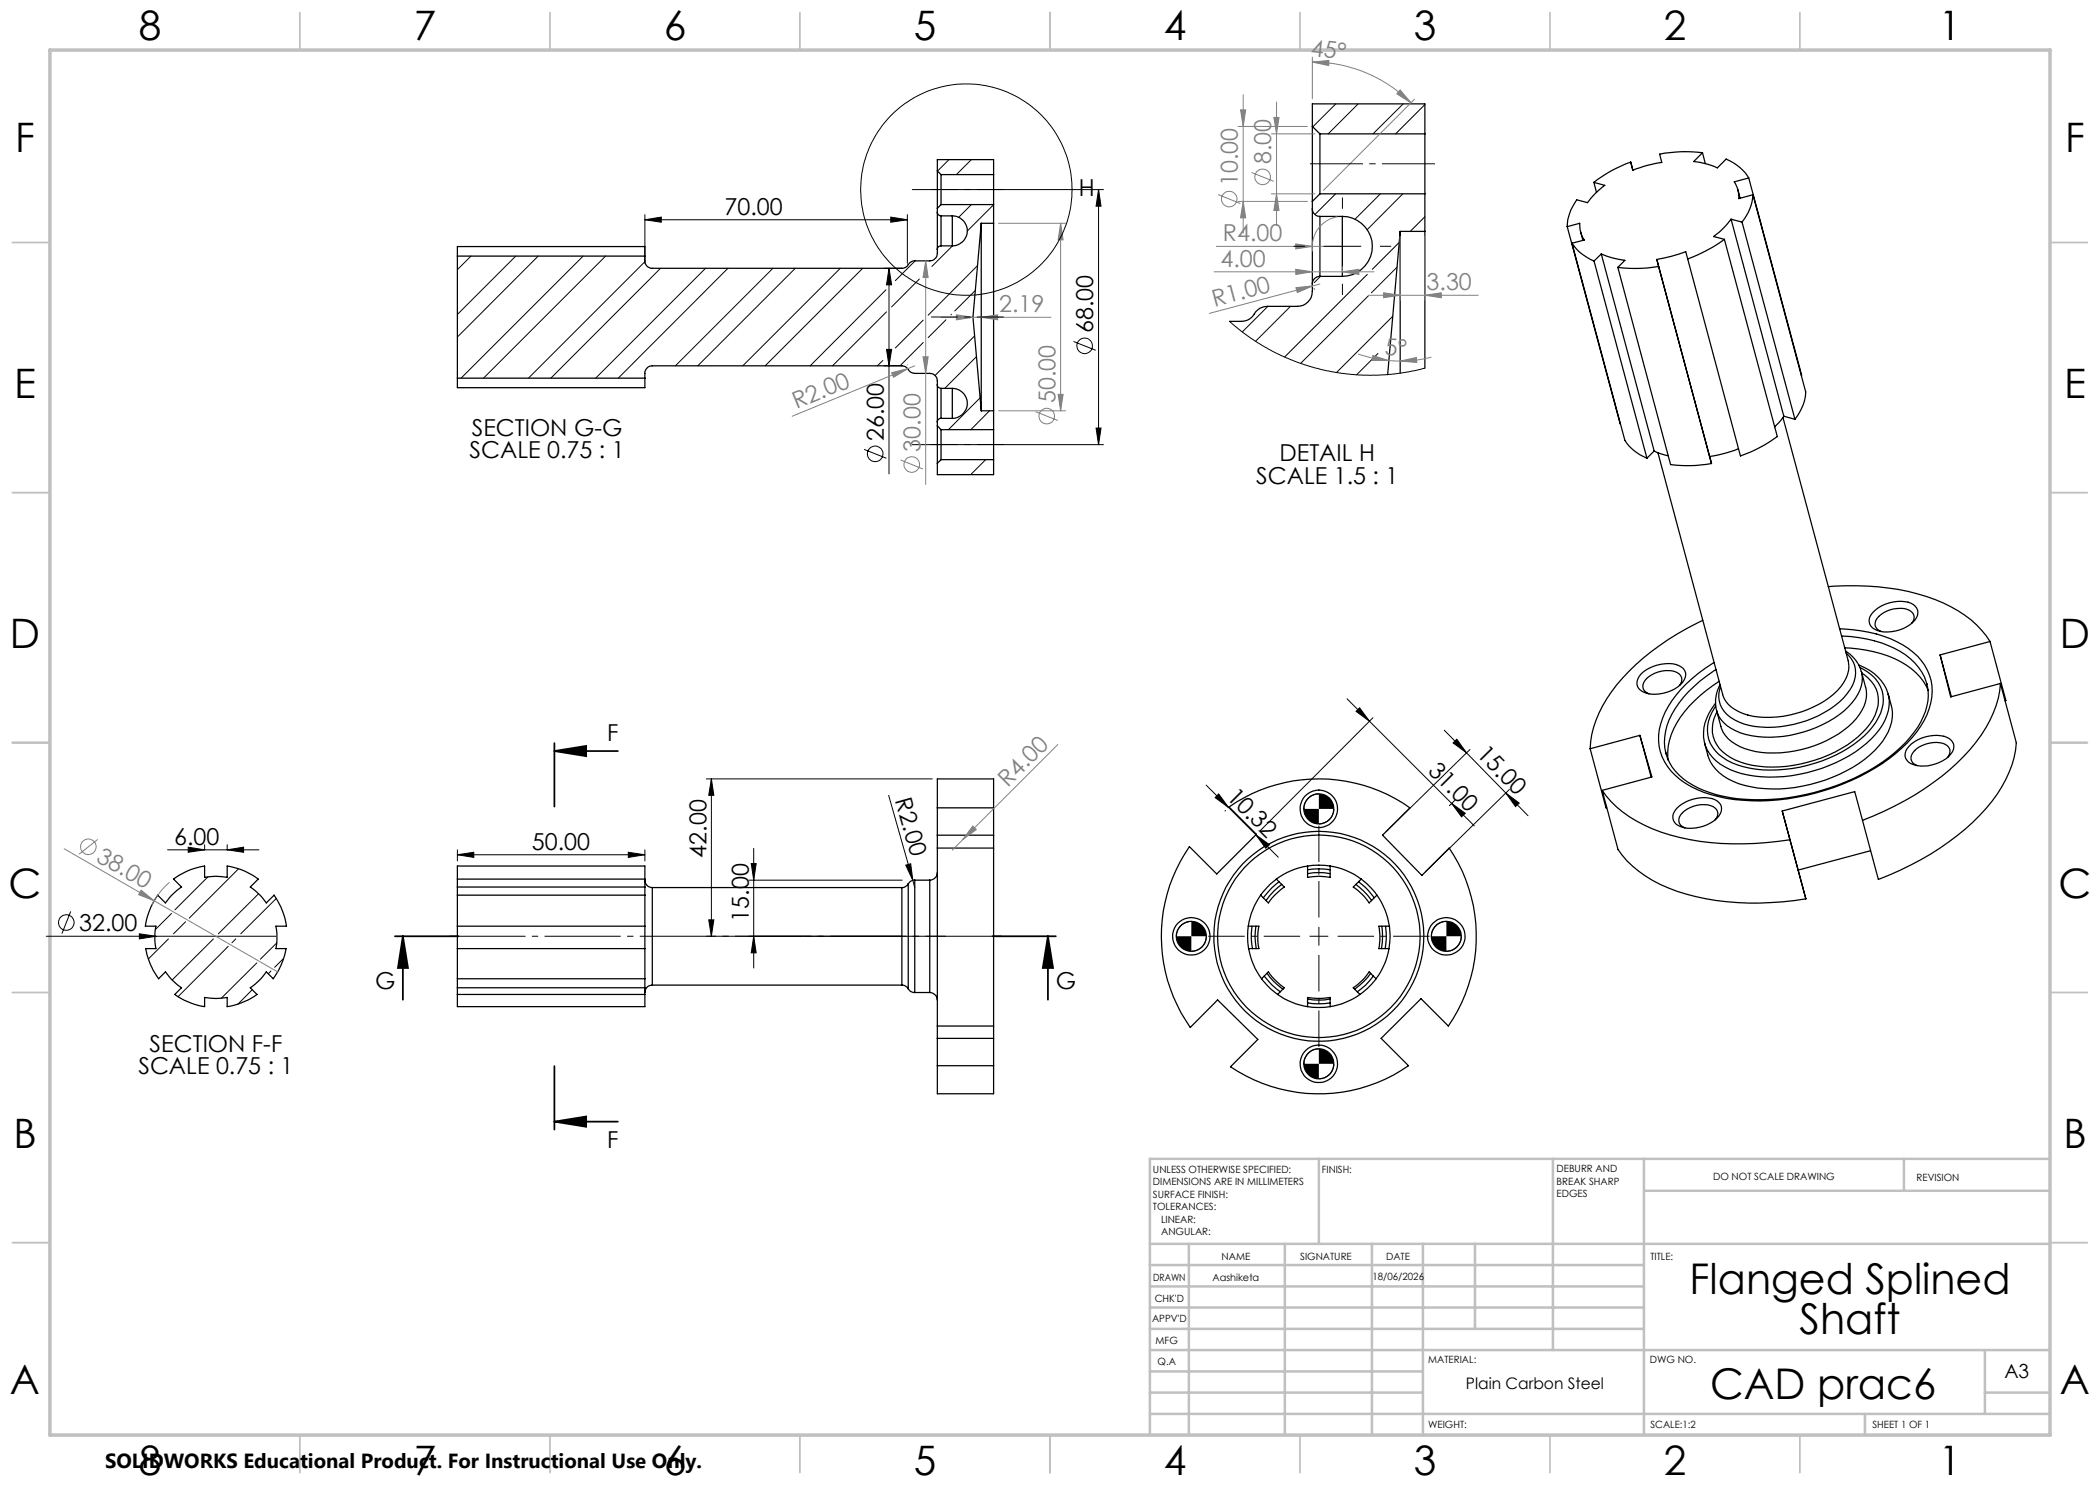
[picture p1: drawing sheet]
<svg xmlns="http://www.w3.org/2000/svg" width="420mm" height="297mm" viewBox="0 0 420 297" stroke-linecap="round" stroke-linejoin="round" font-family="sans-serif">
<g fill="none" stroke="#000" stroke-width=".25">
<path d="M187.5 34.2v7.5M187.5 34.2v-2.3h11.2v3M187.5 34.2l.7 .7M188.2 34.9v6M188.2 34.9h10.5M198.7 34.9v6M262.5 25.3v15M262.5 25.3v-4.5h22.5v6M262.5 25.3l1.5 1.5M264 26.8v12M264 38.8l-1.5 1.5M264 38.8h21"/>
<path d="M264 26.8h21M285 26.8v12M285 38.8v7.5M318.8 36.5l2.2 .6a15 15 0 0 0-3.5 3.4l-2.2-.5a9.6 9.6 0 0 0-1.9 5.3M318.8 36.5l.5 2M340.5 30.5a26.5 26.5 0 0 0-8.6 .3l.5 1.7a25.1 25.1 0 0 0-5.8 1.5l-.5-1.6a25.8 25.8 0 0 0-7.3 4.1M340.5 30.5l-1.8 1.8a14.6 14.6 0 0 1 4.8 1.3l1.7-1.8a9.4 9.4 0 0 1 4.5 3.8M340.5 30.5l.6 2.2M347.6 38l.4 1.6M349.7 35.6l-2.8 .8a5.3 5.3 0 0 1 .9 3.3l2.8-.8M349.7 35.6l10.6 39.4M350.6 38.9a9.5 9.5 0 0 1-2.2 5.5"/>
<path d="M350.6 38.9l10.5 39.5a9.4 9.4 0 0 1-2.1 5.5M91.5 51.2h37.5M187.5 49.9a1.7 1.7 0 0 1-1.6 2.3h-2.9a1.75 1.75 0 0 0-1.6 1l-.8 .5h-50.1a1.45 1.45 0 0 1-1.5-1.5v-2.9h-37.5v28.2h37.5v-2.8a1.51 1.51 0 0 1 1.5-1.5h49.9a2.12 2.12 0 0 1 1.6 1.2l1 .3h2.9a1.68 1.68 0 0 1 1.6 2.2M187.5 42.4a.72 .72 0 0 0 .7 .8M187.5 42.4v7.5M187.5 41.7v.7M188.2 49.2a.72 .72 0 0 0-.7 .7M188.2 43.2v6M188.2 49.2h2.3M188.2 43.2h2.3M188.2 40.9l-.7 .8M188.2 40.9h10.5"/>
<path d="M190.5 43.2a3 3 0 0 1 3 3 3 3 0 0 1-3 3M190.5 43.2v6M196.3 44.7v37.5M196.3 44.7h2.4M196.3 44.7l-1.7 18.7 1.7 18.8M198.7 44.7v37.5M198.7 40.9v3.8M262.5 56.8a4.2 4.2 0 0 1-.9 3.6 2.73 2.73 0 0 1-2.1 .9h-6a3.6 3.6 0 0 0-3.1 2.1l-.6 .5-.7 .3-3.2 .1M262.5 41.8a1.57 1.57 0 0 0 1.5 1.5M262.5 41.8v15M262.5 40.3v1.5M264 55.3a1.51 1.51 0 0 0-1.5 1.5"/>
<path d="M264 43.3v12M264 55.3h4.5M264 43.3h4.5M268.5 43.3a6 6 0 0 1 6 6 6 6 0 0 1-6 6M268.5 43.3v12M280 46.3v28.3M280 46.3h5M280 46.3l-2.5 28.6M285 46.3v27.3M313.4 45.3l2.5-.6a5.4 5.4 0 0 0 1 3.3l-2.5 .6M313.4 45.3l10.6 39.5M314.4 48.6a9.5 9.5 0 0 0 4.4 3.6"/>
<path d="M314.4 48.6l10.6 39.5a9.5 9.5 0 0 0 4.4 3.5M316.1 46.4l.5 1.7M318.8 52.2l10.6 39.4M320.3 50.8a16.5 16.5 0 0 0 4.7 1.3l-1.4 1.4M320.3 50.8l-1.5 1.4M320.3 50.8l10.5 39.4M323.6 53.5l10.5 39.4a26.8 26.8 0 0 0 8.2-.2M331.4 51.9l.3 1.4M331.4 51.9l10.5 39.4M331.7 53.3a28.1 28.1 0 0 1-8.1 .2M331.7 53.3l10.6 39.4M337.5 51.8l-.4-1.5-2.8 1-2.9 .6"/>
<path d="M344.9 47.9a30.2 30.2 0 0 1-7.4 3.9M344.9 47.9l10.6 39.4a28.1 28.1 0 0 1-7.4 3.9l-10.6-39.4M346.2 43.8a16.2 16.2 0 0 1-3.5 3.5l2.2 .6M346.2 43.8l2.2 .6M346.2 43.8l10.6 39.5M348.4 44.4l10.6 39.5M91.5 75.6h37.5M187.5 76.9a.72 .72 0 0 0 .7 .8M187.5 76.9v7.5M188.2 77.7v6M188.2 77.7h2.3M190.5 77.7a3 3 0 0 1 3 3 3 3 0 0 1-3 3"/>
<path d="M190.5 77.7v6M187.5 85.2v7.5M187.5 84.4v.8M187.5 85.2l.7 .7M188.2 85.9v6M188.2 83.7a.72 .72 0 0 0-.7 .7M188.2 91.9l-.7 .8M188.2 91.9h10.5M188.2 85.9h10.5M188.2 83.7h2.3M196.3 82.2h2.4M198.7 85.9v6"/>
<path d="M198.7 82.2v3.7M198.7 91.9v3h-11.2v-2.2M324.1 84.7l-.1 .1M330.8 90.2l1.1 .5 1.8 .5M330.8 90.2l-1.4 1.4M341.9 91.3l.4 1.4M347.7 89.7a25.1 25.1 0 0 1-5.8 1.6M356.6 83.5l13 48.6a6.4 6.4 0 0 1-2.1 6 20.5 20.5 0 0 1-17.9 4.9 6.5 6.5 0 0 1-5.1-4.2l-12.9-48.3M356.8 83.3l-1.9 2.1M356.8 83.3l2.2 .6M365.7 117.3a48.6 48.6 0 0 1 22.9 3.3 20.3 20.3 0 0 1 9.4 7.7M328.2 134.8a7.7 7.7 0 0 1 7.5-1.7 1.99 1.99 0 0 1 .8 3.4 7.4 7.4 0 0 1-8 1.8 2.05 2.05 0 0 1-.3-3.5z"/>
<path d="M335.9 137.1a1.66 1.66 0 0 0 .4-1.7 1.66 1.66 0 0 0-1.4-1.1 6 6 0 0 0-5.9 1.8 1.56 1.56 0 0 0 .8 2.6M340.5 124.1a48.1 48.1 0 0 0-18.2 14.3 20.9 20.9 0 0 0-4.3 11.4M343.2 133.9a23.2 23.2 0 0 0-9.8 11.2 10.4 10.4 0 0 0-.2 5.5M343.8 136.3a23.1 23.1 0 0 0-9.5 10.6 10.6 10.6 0 0 0-.7 5.1M344 136.9a7.2 7.2 0 0 0-.7 5.2M367.9 125.8a25.2 25.2 0 0 1 13.7 3.9 10.3 10.3 0 0 1 3.8 13.2 25.3 25.3 0 0 1-10.5 10.8 45.3 45.3 0 0 1-29.7 6 19.4 19.4 0 0 1-11-5.5 10.1 10.1 0 0 1-1.2-11.8 25.8 25.8 0 0 1 9.8-9.9M368.3 127.2a24.7 24.7 0 0 1 12.9 3.8 9.7 9.7 0 0 1 3 13.4 29 29 0 0 1-13.3 11.2 43.3 43.3 0 0 1-26.2 3.7 16.4 16.4 0 0 1-10.3-5.9l-.9-1.7-.3-1.1M368.9 129.6a23.3 23.3 0 0 1 13.4 4.2 10.7 10.7 0 0 1 3.4 4.3M369.1 130.2h.1a7 7 0 0 1 3.1 4.1M369.2 130.6a5.3 5.3 0 0 1 .8 7.4 18.1 18.1 0 0 1-11.3 6.9 18.4 18.4 0 0 1-10.9-.5 5.7 5.7 0 0 1-4-5.8l.3-1.3M371.8 133a9.1 9.1 0 0 1 5.8 6M372 133.5a7 7 0 0 1 4.6 7.3 12 12 0 0 1-4.8 7.3 28.4 28.4 0 0 1-23.1 5.2 9.5 9.5 0 0 1-7-5.5 7.6 7.6 0 0 1 1.4-6.5"/>
<path d="M372.3 134.3a6.9 6.9 0 0 1-1.9 6.3 21.7 21.7 0 0 1-12.4 6.5 19.1 19.1 0 0 1-10.9-.9 6.5 6.5 0 0 1-3.8-4.1M372.3 134.3a11.1 11.1 0 0 1 1 5.2 10.5 10.5 0 0 1-4.6 6.6 23.6 23.6 0 0 1-18.7 3.9 7.5 7.5 0 0 1-5.8-4.7l-.9-3.2M372.3 134.3h.1M372.4 134.6a6.4 6.4 0 0 1 2.2 9.3 21.3 21.3 0 0 1-13 8.5 22.7 22.7 0 0 1-14.5-.4 6.8 6.8 0 0 1-4.6-6.3 6.9 6.9 0 0 1 .9-3.3M374.6 122.4a7.6 7.6 0 0 1 7.6-1.8 2.03 2.03 0 0 1 .8 3.4 7.4 7.4 0 0 1-8 1.9 2.02 2.02 0 0 1-.4-3.5zM382.3 124.7a1.66 1.66 0 0 0 .4-1.7 1.66 1.66 0 0 0-1.3-1.2 5.8 5.8 0 0 0-6.3 2.3 1.6 1.6 0 0 0 1.1 2.2M388 131l2.1 8.4 10-2.7M388 131l2.3 8.3M398 128.3l-10 2.7M398 128.3l3.2 11.8-.2 .1M400.1 136.7a23.7 23.7 0 0 1-7.4 14.6 55.4 55.4 0 0 1-20.2 12.8M400.1 136.7l3.2 11.9a23.7 23.7 0 0 1-7.4 14.5 55.4 55.4 0 0 1-20.2 12.8l-4.8-17.6-14.5 3.9 4.8 17.6a54.5 54.5 0 0 1-25.8-1.5 24 24 0 0 1-11-7.2l-.8-1.2-3.2-11.8"/>
<path d="M318 149.8l3.2 11.8 .1-.1M320.4 158.1a23.8 23.8 0 0 0 13.6 8.9 55.3 55.3 0 0 0 24 1M328 147.1l2.4 8.3-10 2.7M328 147.1l-10 2.7M328 147.1l2.2 8.3M333.2 150.6v.1M340.9 148.7l.7 2.3M343.1 140.7a8.4 8.4 0 0 0-1.7 9.2 10.4 10.4 0 0 0 6.9 4.8 29.7 29.7 0 0 0 26-6.9 10.1 10.1 0 0 0 3.5-8.5l-.2-.5a10 10 0 0 1 .7 5.6 13.6 13.6 0 0 1-5.4 7.5 30.5 30.5 0 0 1-22.7 5.5 11.3 11.3 0 0 1-8.1-5.1l-.5-1.2M382.3 148.8a7.7 7.7 0 0 1 7.1-1.3 1.99 1.99 0 0 1 .7 3.3 7.5 7.5 0 0 1-8 1.9 2.03 2.03 0 0 1-.3-3.5zM389.5 151.5a1.66 1.66 0 0 0 .4-1.7 1.66 1.66 0 0 0-1.4-1.1 6.1 6.1 0 0 0-5.9 1.8 1.61 1.61 0 0 0 .8 2.6M34.7 175.8a13.5 13.5 0 0 1 6.2-2.6v2.3a12.1 12.1 0 0 1 4.5 0v-2.3a13.5 13.5 0 0 1 6.2 2.6l-1.5 1.6a12.1 12.1 0 0 1 3.2 3.2l1.5-1.6a14.9 14.9 0 0 1 2.5 6.2h-2.1a12 12 0 0 1 0 4.5h2a14.7 14.7 0 0 1-2.6 6.1l-1.3-1.4a12.1 12.1 0 0 1-3.2 3.2l1.3 1.3a14.4 14.4 0 0 1-6 2.4v-1.8a12.1 12.1 0 0 1-4.5 0v1.8a14.1 14.1 0 0 1-5.9-2.4l1.3-1.3a12.1 12.1 0 0 1-3.2-3.2l-1.4 1.4a14.7 14.7 0 0 1-2.6-6.1h2.1a12 12 0 0 1 0-4.5h-2.1a14.9 14.9 0 0 1 2.4-6.2l1.6 1.6a12.1 12.1 0 0 1 3.2-3.2zM91.5 179v6.2"/>
<path d="M91.5 177.4v1.6M91.5 175.8v-2.6h37.5v2.6M91.5 179h37.5M91.5 177.4h37.5M91.5 175.8h37.5M91.5 175.8v1.6M129 176a1.45 1.45 0 0 0 1.5 1.5M129 179v6.2M129 177.4v1.6M129 175.8v1.6M130.5 177.5v19.5M130.5 177.5h49.9"/>
<path d="M180.4 177.5v19.5M181.6 176.8a1.51 1.51 0 0 1-1.2 .7M181.6 176.8v21M183 176a1.43 1.43 0 0 0-1.4 .8M183 176v22.5M183 176h2.9M185.9 176v22.5M187.5 174.5a1.57 1.57 0 0 1-1.6 1.5M187.5 169.6v35.6M187.5 161.6v-5.8h11.2v5.8M187.5 169.6h11.2M187.5 167h11.2"/>
<path d="M187.5 161.6v8M187.5 161.6h11.2M198.7 169.6v35.6M198.7 161.6v8M245.8 161.4a31.5 31.5 0 0 1 36.2 .2l-5.5 5.4 7.9 8.1 5.4-5.5a31.6 31.6 0 0 1-.1 35.6l-5.5-5.5-8 8 5.5 5.4a31.4 31.4 0 0 1-35.6 .3l5.5-5.5-8.1-7.9-5.4 5.5a31.5 31.5 0 0 1-.2-36.2l5.4 5.5 8-7.9zM252.1 179a14.9 14.9 0 0 0-2.4 6.2M255.3 175.8l1.6 1.6a12.7 12.7 0 0 0-3.2 3.2l-1.6-1.6M255.3 175.8l-1.2 1-2 2.2M255.8 176.4a13.4 13.4 0 0 0-3.1 3.2M256.4 176.9a12.2 12.2 0 0 0-3.2 3.2M261.5 173.2a13.9 13.9 0 0 0-6.2 2.6M261.5 173.2v2.3a12.1 12.1 0 0 1 4.5 0v-2.3"/>
<path d="M261.5 173.2a14.5 14.5 0 0 1 4.5 0M261.5 174.7a12 12 0 0 1 4.5 0M261.5 174a14.5 14.5 0 0 1 4.5 0M266 173.2a14 14 0 0 1 6.2 2.6M271.2 176.9a13.8 13.8 0 0 1 3.1 3.2M271.7 176.4a12.6 12.6 0 0 1 3.1 3.2M272.2 175.8l-1.5 1.6a11.3 11.3 0 0 1 3.1 3.2l1.6-1.6M272.2 175.8l.3 .2a13.6 13.6 0 0 1 2.9 3M275.4 179a14.3 14.3 0 0 1 2.5 6.2M335.4 161.6a7.7 7.7 0 0 1 7.5-1.7 2.03 2.03 0 0 1 .8 3.4 7.4 7.4 0 0 1-8 1.8 2.05 2.05 0 0 1-.3-3.5zM343 164a1.66 1.66 0 0 0 .5-1.8 1.66 1.66 0 0 0-1.4-1.1 5.8 5.8 0 0 0-6.2 2.3 1.6 1.6 0 0 0 1.1 2.2M374.1 170.1l-14.5 3.9"/>
<path d="M91.5 189.7v6.1M91.5 185.2v4.5M91.5 195.8v1.8M91.5 198.9v2.4h37.5v-2.4M91.5 185.2h37.5M91.5 195.8h37.5M91.5 189.7h37.5M91.5 197.6h37.5M91.5 197.6v1.3M91.5 198.9h37.5M129 189.7v6.1M129 185.2v4.5"/>
<path d="M129 195.8v1.8M129 197.6v1.3M130.5 197a1.45 1.45 0 0 0-1.5 1.5M130.5 197h49.9M180.4 197a1.51 1.51 0 0 1 1.2 .8M181.6 197.8a1.43 1.43 0 0 0 1.4 .7M183 198.5h2.9M185.9 198.5a1.57 1.57 0 0 1 1.6 1.5M249.7 185.2h2.1a12 12 0 0 0 0 4.5h-2.1M249.7 185.2a14.5 14.5 0 0 0 0 4.5M249.7 189.7a14.7 14.7 0 0 0 2.6 6.1M250.4 185.2v.4a11.8 11.8 0 0 0 .1 4.1"/>
<path d="M251.2 185.2a12 12 0 0 0 0 4.5M252.3 195.8l1.4-1.4a12.7 12.7 0 0 0 3.2 3.2l-1.4 1.3M252.3 195.8l.2 .2a13.6 13.6 0 0 0 3 2.9M252.8 195.2l.1 .1a13 13 0 0 0 3.2 3.1M253.4 194.7a12.1 12.1 0 0 0 3.2 3.1M255.5 198.9a14.6 14.6 0 0 0 6 2.4M261.5 199.8a12 12 0 0 0 4.5 0M272 198.9a14.7 14.7 0 0 1-6 2.4M274.1 194.7a13.7 13.7 0 0 1-3.2 3.1M274.7 195.2l-.1 .1a12.1 12.1 0 0 1-3.1 3.1M275.2 195.8l-1.4-1.4a11.3 11.3 0 0 1-3.1 3.2l1.3 1.3M275.2 195.8l-1.8 2-1.4 1.1"/>
<path d="M276.4 185.2a13.3 13.3 0 0 1-.1 4.5M277.1 185.2v.4a13.2 13.2 0 0 1-.1 4.1M277.8 189.7a14.2 14.2 0 0 1-2.6 6.1M277.9 185.2h-2.1a12 12 0 0 1 0 4.5h2M277.9 185.2a14.5 14.5 0 0 1-.1 4.5M187.5 213.1v5.7h11.2v-5.7M187.5 205.2h11.2M187.5 205.2v7.9M187.5 207.7h11.2M187.5 213.1h11.2M198.7 205.2v7.9M261.5 201.3v-1.8a12.1 12.1 0 0 0 4.5 0v1.8"/>
<path d="M261.5 201.3a14.5 14.5 0 0 0 4.5 0M261.5 200.6a14.5 14.5 0 0 0 4.5 0"/>
<circle cx="263.8" cy="161.8" r="3"/>
<circle cx="263.8" cy="161.8" r="3.8"/>
<circle cx="238.3" cy="187.3" r="3"/>
<circle cx="238.3" cy="187.3" r="3.8"/>
<circle cx="263.8" cy="187.3" r="21"/>
<circle cx="263.8" cy="187.3" r="20.3"/>
<circle cx="289.3" cy="187.3" r="2.99"/>
<circle cx="289.3" cy="187.3" r="3.8"/>
<circle cx="263.8" cy="212.8" r="3.7"/>
<circle cx="263.8" cy="212.8" r="3"/>
</g>
<g fill="none" stroke="#000" stroke-width=".2">
<path d="M189.8 31.9l-2.3 2.3M194.3 31.9l-3 3M267.1 38.8l-4.1 4.1M267.2 20.8l-4.6 4.6M271.6 20.8l-6 6M276.1 38.8l-5.1 5M280.6 38.8l-7.2 7.1M280.6 20.8l-6 6M285 20.9l-5.9 5.9M94.2 51.2l-2.7 2.7M103.2 51.2l-11.7 11.7M107.6 51.2l-16.1 16.2"/>
<path d="M116.6 51.2l-24.4 24.4M121.1 51.2l-24.4 24.4M129 52.3l-23.3 23.3M132.1 53.7l-21.9 21.9M141.1 53.7l-22 21.9M145.6 53.7l-22 21.9M154.6 53.7l-19.5 19.5M159.1 53.7l-19.5 19.5M168.1 53.7l-19.5 19.5M172.5 53.7l-19.5 19.5M177.2 58l-15.2 15.2M183 52.2l-3.9 3.9"/>
<path d="M183.9 55.8l-5.6 5.6M190.5 49.2l-4.1 4.1M194.3 40.9l-2.6 2.6M195.1 58.1l-4.1 4.1M195.5 53.2l-9.9 9.8M198.7 41l-5.2 5.2M264.1 55.3l-1.2 1.2M272.7 55.6l-15.8 15.8M273.5 54.9l-.7 .7M273.7 59.2l-13.6 13.5M279.4 53.4l-5.1 5.2M279.8 48.5l-5.3 5.4"/>
<path d="M285 43.4l-3 2.9M176.6 72.1l-1.1 1.1M177.3 62.4l-10.8 10.8M184.6 64l-5.5 5.6M184.6 68.5l-4.4 4.5M189.2 64l-3.6 3.5M190.3 62.9l-.1 .1M194.9 67.2l-7.9 7.9M195.3 71.3l-6.4 6.4M196 79.6l-6.3 6.3M245.9 64.3l4 3.1 4.5 2.8 4.9 2.2 4.6 1.4 4.5 .9 3.2 .3 2.6 .1 5.1-.3 3.4-.6 2.3-.6M253.6 61.3l-5.1 5.1"/>
<path d="M258.1 61.3l-7 7M275.6 70.7l-4.3 4.3M278.5 63.3l-11.2 11.2M197.1 91.9l-3 3M197.9 82.2l-3.7 3.7M198.7 94.9h-.1M141.3 155.8h45.1M142.3 155.8l.5 3.3h-1.1zM142.3 155.8v31.5M41.6 175.4l-6.6 6.6M47.7 173.8l-9.8 9.8M51.7 178.7l-8 8.1"/>
<path d="M55.2 179.7l-7 7.1M33.7 187.8l-4 4M34.3 182.7l-3.2 3.2M37.1 184.4l-2.4 2.4M42.7 187.8l-8.3 8.2M45.6 189.3l-10 10.1M47.2 187.8l-.8 .8M50.4 197.9l-2.8 2.9M51.4 192.6l-7.1 7M54.2 194.2l-.5 .6M55.4 188.6l-3.3 3.2M56.7 191.7l-1.8 1.8"/>
<path d="M141.3 187.3h47.8M141.7 184h1.1l-.5 3.3z"/>
</g>
<g fill="none" stroke="#c0c0c0" stroke-width=".35">
<path d="M60 2.5v7.5M110 2.5v7.5M160 2.5v7.5M210 2.5v7.5M260 2.5v7.5M310 2.5v7.5M360 2.5v7.5M2.5 48.5h7.5M410 48.5h7.5M2.5 98.5h7.5M410 98.5h7.5M2.5 148.5h7.5"/>
<path d="M410 148.5h7.5M2.5 198.5h7.5M410 198.5h7.5M2.5 248.5h7.5M410 248.5h7.5M60 287v7.5M110 287v7.5M160 287v7.5M210 287v7.5M260 287v7.5M310 287v7.5M360 287v7.5"/>
</g>
<g fill="none" stroke="#c0c0c0" stroke-width=".5">
<path d="M263.8 231.8v17M310.6 231.8v38.2M328.8 231.8v55.2M328.8 238.2h81.2M380.8 231.8v6.4M410 231.8h-180v55.2M230 248.8h180M230 257.3h98.8M230 253h98.8M237.8 248.8v38.2M257 248.8v38.2M274.4 248.8v38.2"/>
<path d="M284.6 248.8v38.2M295 248.8v17M230 265.8h98.8M230 261.5h98.8M230 278.5h54.6M230 274.3h54.6M230 270h180M397 278.5h13M397 270v12.8M230 282.8h180M373 282.8v4.2"/>
</g>
<path d="M10 10h400v277h-400z" fill="none" stroke="#c0c0c0" stroke-width=".7"/>
<path d="M142.3 155.8l.5 3.3h-1.1zM141.7 184h1.1l-.5 3.3z" fill="#000"/>
<path d="M211.6 148.9l-19 19M192.6 167.9l-2.1 2.1M194.6 165.2l.7 .7-2.7 2z" fill="none" stroke="#808080" stroke-width=".2"/>
<path d="M194.6 165.2l.7 .7-2.7 2z" fill="#808080"/>
<g fill="none" stroke="#000" stroke-width=".2">
<path d="M269.4 139.8l20.9 20.9M177.7 159.1l4.9 17M241.2 157l14.5 14.4M243.7 158.8l2 2.7-2.7-2zM263.8 158.8a2.95 2.95 0 0 0-3 3M271.2 142.3l.7-.7 2 2.6zM274.6 143.5l-22.6 22.7M288.9 146l4.4 4.6M290.6 148.6l.8-.8 1.9 2.8zM291 160l-1.1 1.1M293.3 150.6l12.3 12.6M294 149.9l-16.8 16.4"/>
<path d="M301.2 158.6l2.6 2-.7 .7zM301.9 157.9l-16.8 16.5M33.5 170h18.3M37.6 169.4l3.3 .6-3.3 .5zM40.9 168.9v1.1M45.4 170l3.3-.6v1.1zM45.4 168.9v1.1M91.5 171l3.3-.5v1zM91.5 170v2.2M91.5 171h37.5M125.7 170.5l3.3 .5-3.3 .5zM129 170v2.2"/>
<path d="M149.8 176h30.6M150.2 172.7h1l-.5 3.3zM150.7 169.7v23.9M181.2 173l.9-.2 .5 3.3zM182.6 176.1l.4 1.4M245.1 162.1l-.1 .1M250.6 167.6l-.1 .1M251.2 167l2.7 1.9-.7 .7zM266.8 161.8a3.1 3.1 0 0 1-3 3M290.3 160.7l2.8 2-.8 .7zM290.3 160.7l4.6 4.5M9.2 187.3h46"/>
<path d="M14.1 182.3l-1.7 4.4M27.9 186.8l3.3 .5-3.3 .5zM149.8 187.3h30.6M150.7 187.3l.5 3.3h-1zM238.3 184.3a3 3 0 0 0-3 3M241.3 187.3a3 3 0 0 1-3 3M289.3 184.3a3 3 0 0 0-3 3M292.3 187.3a3.1 3.1 0 0 1-3 3M263.8 209.8a3 3 0 0 0-3 3M266.8 212.8a3 3 0 0 1-3 3"/>
<circle cx="13.3" cy="184.5" r="1.56"/>
</g>
<g fill="#000">
<path d="M110.9 150.2l6.3-1v2zM271.2 142.3l.7-.7 2 2.6zM290.6 148.6l.8-.8 1.9 2.8zM301.2 158.6l2.6 2-.7 .7zM37.6 169.4l3.3 .6-3.3 .5zM45.4 170l3.3-.6v1.1zM91.5 171l3.3-.5v1zM125.7 170.5l3.3 .5-3.3 .5zM150.2 172.7h1l-.5 3.3zM181.2 173l.9-.2 .5 3.3zM243.7 158.8l2 2.7-2.7-2zM251.2 167l2.7 1.9-.7 .7z"/>
<path d="M290.3 160.7l2.8 2-.8 .7zM27.9 186.8l3.3 .5-3.3 .5zM80.6 187.3l1 6.3h-2zM150.7 187.3l.5 3.3h-1zM209.6 187.3l1 6.3h-2zM110.9 224.3l6.3-1v2.1z"/>
<path d="M286.3 187.3a3 3 0 0 0 3 3v-3zM289.3 184.3v3h3a3.1 3.1 0 0 0-3-3zM260.8 212.8a2.95 2.95 0 0 0 3 3v-3zM263.8 209.8v3h3a3.1 3.1 0 0 0-3-3zM235.3 187.3a3 3 0 0 0 3 3v-3zM238.3 184.3v3h3a3 3 0 0 0-3-3zM260.8 161.8a3 3 0 0 0 3 3v-3zM263.8 158.8v3h3a3 3 0 0 0-3-3z"/>
</g>
<path d="M110.9 150.2l6.3-1v2zM110.9 150.2h12.7M110.9 148.6v12.7M79 187.3h12.7M80.6 187.3l1 6.3h-2zM80.6 187.3v12.7M198.5 187.3h12.7M209.6 187.3l1 6.3h-2zM209.6 187.3v12.7M110.9 213.2v12.7M110.9 224.3l6.3-1v2.1zM110.9 224.3h12.7" fill="none" stroke="#000" stroke-width=".35"/>
<path d="M160.6 187.3v.1" fill="none" stroke="#c0c0c0" stroke-width=".2" stroke-dasharray="15.2 1.3 1.3 1.3" stroke-linecap="butt"/>
<path d="M89.5 187.3h111.2" fill="none" stroke="#000" stroke-width=".2" stroke-dasharray="15.2 1.3 1.3 1.3" stroke-dashoffset="-.4" stroke-linecap="butt"/>
<path d="M263.8 187.3v-1.9M263.8 187.3h-1.9M263.8 187.3v1.8M263.8 187.3h1.9" fill="none" stroke="#000" stroke-width=".2" stroke-dasharray="15.2 1.3 1.3 1.3" stroke-linecap="butt"/>
<path d="M260 187.3h-18.3M263.8 183.5v-18.4M263.8 191v18.4M267.5 187.3h18.4" fill="none" stroke="#000" stroke-width=".2" stroke-dasharray="15.2 1.3 1.3 1.3" stroke-dashoffset="8" stroke-linecap="butt"/>
<g fill="none" stroke="#808080" stroke-width=".2">
<path d="M12.8 169.8l42.7 24.6M19.5 167.9l-3.7 2.9M28.2 178l2.6 2.2-3.1-1.3zM33.9 176.5a14.2 14.2 0 0 0-3.5 4.5"/>
<circle cx="17.7" cy="169.4" r="1.56"/>
</g>
<path d="M28.2 178l2.6 2.2-3.1-1.3z" fill="#808080"/>
<g fill="none" stroke="#000" stroke-width=".2">
<path d="M182.5 37.9h38.2M219.7 37.9l.5 3.3h-1zM219.7 37.9v51M129 44l3.3-.6v1zM129 42.9v9.8M129 44h52.5M176.8 53.7h3.6M177.8 53.7l.5 3.3h-1zM177.8 53.7v41.1M178.2 43.4l3.3 .6-3.3 .4zM181.5 42.9v9.8M176.8 73.2h3.6"/>
<path d="M177.3 69.9h1l-.5 3.3zM214.7 68.3l4.4 1.8M172.8 89.9l4.5 1.7M182.5 88.9h38.2M219.2 85.6h1l-.5 3.3z"/>
<circle cx="216.9" cy="69.2" r="1.56"/>
<circle cx="175" cy="90.8" r="1.55"/>
</g>
<path d="M219.7 37.9l.5 3.3h-1zM129 44l3.3-.6v1zM177.8 53.7l.5 3.3h-1zM178.2 43.4l3.3 .6-3.3 .4zM177.3 69.9h1l-.5 3.3zM219.2 85.6h1l-.5 3.3z" fill="#000"/>
<g fill="none" stroke="#808080" stroke-width=".2">
<path d="M185.1 52.2l.5 3.3h-1zM185.1 52.2v44.7M180.1 92l4.5 1.8"/>
<circle cx="182.3" cy="92.9" r="1.55"/>
</g>
<path d="M185.1 52.2l.5 3.3h-1z" fill="#808080"/>
<path d="M184.6 71.4h1l-.5 3.3z" fill="none" stroke="#808080" stroke-width=".2"/>
<path d="M184.6 71.4h1l-.5 3.3z" fill="#808080"/>
<g fill="none" stroke="#808080" stroke-width=".2">
<path d="M199.7 44.7h13.4M212.1 44.7l.5 3.3h-1zM212.1 44.7v37.5M199.7 82.2h13.4M207.1 82.3l4.5 1.8"/>
<circle cx="209.3" cy="83.2" r="1.56"/>
</g>
<path d="M212.1 44.7l.5 3.3h-1z" fill="#808080"/>
<path d="M211.6 78.9h1l-.5 3.3z" fill="none" stroke="#808080" stroke-width=".2"/>
<path d="M211.6 78.9h1l-.5 3.3z" fill="#808080"/>
<path d="M188.2 63.5h22M191.3 63l3.3 .5-3.3 .5zM194.6 64.4h.1" fill="none" stroke="#808080" stroke-width=".2"/>
<path d="M191.3 63l3.3 .5-3.3 .5z" fill="#808080"/>
<path d="M196.3 63.5l3.2-.5v1z" fill="none" stroke="#808080" stroke-width=".2"/>
<path d="M196.3 63.5l3.2-.5v1z" fill="#808080"/>
<path d="M178.3 74.5l3.3-.8-2.9 1.8zM181.5 72.9v.2M181.6 73.7l-23.2 9.6M183 73.2l-1.4 .5" fill="none" stroke="#808080" stroke-width=".2"/>
<path d="M178.3 74.5l3.3-.8-2.9 1.8z" fill="#808080"/>
<circle cx="193.3" cy="37.9" r="21.1" fill="none" stroke="#000" stroke-width=".2"/>
<path d="M262.5 11.4v8.4M280 18l2.2 2.6-2.8-1.8zM282.9 19.9l-18.2 18.2" fill="none" stroke="#808080" stroke-width=".2"/>
<path d="M200.7 37.9h-14.5M200.7 63.4h-14.5M200.7 88.9h-14.5" fill="none" stroke="#000" stroke-width=".2" stroke-dasharray="15.2 1.3 1.3 1.3" stroke-dashoffset="9.9" stroke-linecap="butt"/>
<path d="M280 18l2.2 2.6-2.8-1.8z" fill="#808080"/>
<path d="M262.5 12.4l3.3-.3-.1 1z" fill="none" stroke="#808080" stroke-width=".2"/>
<path d="M262.5 12.4l3.3-.3-.1 1z" fill="#808080"/>
<g fill="none" stroke="#808080" stroke-width=".2">
<path d="M248.6 18.9v27.7M262.5 12.4a28 28 0 0 1 19.7 8.2M243.6 38.9l4.5 1.8M247.6 25.3h13.9M248.1 22h1l-.5 3.3zM247.6 40.3h13.9"/>
<circle cx="245.9" cy="39.8" r="1.55"/>
</g>
<path d="M248.1 22h1l-.5 3.3z" fill="#808080"/>
<path d="M248.6 40.3l.5 3.3h-1z" fill="none" stroke="#808080" stroke-width=".2"/>
<path d="M248.6 40.3l.5 3.3h-1z" fill="#808080"/>
<g fill="none" stroke="#808080" stroke-width=".2">
<path d="M250.3 34.5l4.4 1.8M254.3 26.8h8.7M254.3 38.8h8.7M254.8 23.5h1l-.5 3.3zM255.3 20.4v24.7"/>
<circle cx="252.5" cy="35.4" r="1.55"/>
</g>
<path d="M254.8 23.5h1l-.5 3.3z" fill="#808080"/>
<path d="M255.3 38.8l.5 3.3h-1z" fill="none" stroke="#808080" stroke-width=".2"/>
<path d="M255.3 38.8l.5 3.3h-1z" fill="#808080"/>
<path d="M243.3 49.3h25.2M259.2 48.8l3.3 .5-3.3 .5zM267.5 43.4a6.1 6.1 0 0 0-5 6.9" fill="none" stroke="#808080" stroke-width=".2"/>
<path d="M259.2 48.8l3.3 .5-3.3 .5z" fill="#808080"/>
<path d="M259.2 57.5l3.3-.3-3 1.3zM262.5 57.2l-20.6 5.5M262.7 57.6l.3 .3M264 56.8l-1.5 .4" fill="none" stroke="#808080" stroke-width=".2"/>
<path d="M259.2 57.5l3.3-.3-3 1.3z" fill="#808080"/>
<path d="M242.8 54.4h32M268.5 54.4l3.3-.5v1zM268.5 53.4v.9" fill="none" stroke="#808080" stroke-width=".2"/>
<path d="M268.5 54.4l3.3-.5v1z" fill="#808080"/>
<path d="M259.2 53.9l3.3 .5-3.3 .5z" fill="none" stroke="#808080" stroke-width=".2"/>
<path d="M259.2 53.9l3.3 .5-3.3 .5z" fill="#808080"/>
<path d="M274.6 71.1l3.1 1h-3.3z" fill="none" stroke="#808080" stroke-width=".2"/>
<path d="M274.6 71.1l3.1 1h-3.3z" fill="#808080"/>
<path d="M280 72.2l3.3-.7 .1 1z" fill="none" stroke="#808080" stroke-width=".2"/>
<path d="M280 72.2l3.3-.7 .1 1z" fill="#808080"/>
<path d="M273.7 59.1h22M276.7 58.6l3.3 .5-3.3 .4zM280 47.3v12.7M285 47.3v12.7M271.6 70.8a26 26 0 0 0 14.7 .6" fill="none" stroke="#808080" stroke-width=".2"/>
<path d="M276.7 58.6l3.3 .5-3.3 .4z" fill="#808080"/>
<path d="M285 59.1l3.3-.5v.9z" fill="none" stroke="#808080" stroke-width=".2"/>
<path d="M285 59.1l3.3-.5v.9z" fill="#808080"/>
<path d="M287 32.8h-25" fill="none" stroke="#000" stroke-width=".2" stroke-dasharray="15.2 1.3 1.3 1.3" stroke-dashoffset="4.6" stroke-linecap="butt"/>
<path d="M261 49.3h-2.3M268.5 49.3v-3.8M268.5 49.3h-3.8M268.5 49.3v3.7M268.5 49.3h3.7M268.5 41.8v-2.3M268.5 56.8v2.2M276 49.3h2.2" fill="none" stroke="#000" stroke-width=".2" stroke-dasharray="15.2 1.3 1.3 1.3" stroke-linecap="butt"/>
<g font-size="8.5">
<text x="337.9" y="258.8">Flanged Splined</text>
<text x="359.9" y="266.9">Shaft</text>
<text x="342" y="279.7">CAD prac6</text>
</g>
<g font-size="8.1">
<text x="27.7" y="8">8</text>
<text x="82.7" y="8">7</text>
<text x="132.7" y="8">6</text>
<text x="182.7" y="8">5</text>
<text x="232.7" y="8">4</text>
<text x="282.7" y="8">3</text>
<text x="332.7" y="8">2</text>
<text x="387.7" y="8">1</text>
<text x="3" y="30.4">F</text>
<text x="413" y="30.4">F</text>
<text x="2.8" y="79.6">E</text>
<text x="412.8" y="79.6">E</text>
<text x="2" y="129.6">D</text>
<text x="412" y="129.6">D</text>
<text x="1.7" y="179.6">C</text>
<text x="411.7" y="179.6">C</text>
<text x="2.7" y="229.6">B</text>
<text x="412.7" y="229.6">B</text>
<text x="2" y="278.9">A</text>
<text x="412" y="278.9">A</text>
<text x="27.7" y="295">8</text>
<text x="82.7" y="295">7</text>
<text x="132.7" y="295">6</text>
<text x="182.7" y="295">5</text>
<text x="232.7" y="295">4</text>
<text x="282.7" y="295">3</text>
<text x="332.7" y="295">2</text>
<text x="387.7" y="295">1</text>
</g>
<g font-size="4.7" fill="#808080">
<text x="262.1" y="11.2" transform="rotate(6 262.1 11.2)">45°</text>
<text x="254.2" y="32.8" transform="rotate(-90 254.2 32.8)">8.00</text>
<text x="247.6" y="37.2" transform="rotate(-90 247.6 37.2)">10.00</text>
<text x="244.1" y="53.3">4.00</text>
<text x="244.6" y="48.3">R4.00</text>
<text x="285.3" y="58">3.30</text>
<text x="199.8" y="62.4">2.19</text>
<text x="242.9" y="61.4" transform="rotate(-15 242.9 61.4)">R1.00</text>
<text x="276.9" y="71.1" transform="rotate(2 276.9 71.1)">5°</text>
<text x="159.3" y="81.8" transform="rotate(-22 159.3 81.8)">R2.00</text>
<text x="211.1" y="80.6" transform="rotate(-90 211.1 80.6)">50.00</text>
<text x="184.1" y="90.3" transform="rotate(-90 184.1 90.3)">30.00</text>
<text x="201.6" y="157.5" transform="rotate(-45 201.6 157.5)">R4.00</text>
<text x="19.1" y="172.1" transform="rotate(30 19.1 172.1)">38.00</text>
</g>
<g font-size="4.7">
<text x="215.8" y="39.3">H</text>
<text x="144.9" y="42.9">70.00</text>
<text x="218.7" y="66.6" transform="rotate(-90 218.7 66.6)">68.00</text>
<text x="94.4" y="87.2">SECTION G-G</text>
<text x="176.8" y="88.2" transform="rotate(-90 176.8 88.2)">26.00</text>
<text x="93.9" y="91.7">SCALE 0.75 : 1</text>
<text x="255.9" y="92.2">DETAIL H</text>
<text x="251.2" y="96.8">SCALE 1.5 : 1</text>
<text x="121.4" y="148.1">F</text>
<text x="285.5" y="154.3" transform="rotate(45 285.5 154.3)">31.00</text>
<text x="295.2" y="151" transform="rotate(46 295.2 151)">15.00</text>
<text x="179" y="160" transform="rotate(74 179 160)">R2.00</text>
<text x="245.2" y="159.5" transform="rotate(45 245.2 159.5)">10.32</text>
<text x="34.8" y="168.9">6.00</text>
<text x="106.4" y="169.9">50.00</text>
<text x="141.3" y="171.5" transform="rotate(-90 141.3 171.5)">42.00</text>
<text x="149.7" y="184.3" transform="rotate(-90 149.7 184.3)">15.00</text>
<text x="15.8" y="186.2">32.00</text>
<text x="75" y="197.9">G</text>
<text x="211.2" y="197.9">G</text>
<text x="27.7" y="214.9">SCALE 0.75 : 1</text>
<text x="29.9" y="210.3">SECTION F-F</text>
<text x="121.4" y="229.6">F</text>
</g>
<text font-size="4.1" x="21" y="293.7">SOLIDWORKS Educational Product. For Instructional Use Only.</text>
<text font-size="3.9" x="400.9" y="275.5">A3</text>
<text font-size="3.2" x="293.2" y="277.9">Plain Carbon Steel</text>
<g font-size="2">
<text x="230.6" y="234.6">UNLESS OTHERWISE SPECIFIED:</text>
<text x="230.6" y="237.1">DIMENSIONS ARE IN MILLIMETERS</text>
<text x="230.6" y="239.6">SURFACE FINISH:</text>
<text x="264.4" y="234.6">FINISH:</text>
<text x="311.3" y="234.5">DEBURR AND</text>
<text x="311.3" y="237">BREAK SHARP</text>
<text x="311.3" y="239.5">EDGES</text>
<text x="342.6" y="236">DO NOT SCALE DRAWING</text>
<text x="383.3" y="236.2">REVISION</text>
<text x="230.6" y="242.1">TOLERANCES:</text>
<text x="232.2" y="244.6">LINEAR:</text>
<text x="232.2" y="247.1">ANGULAR:</text>
<text x="244.3" y="252">NAME</text>
<text x="260" y="251.9">SIGNATURE</text>
<text x="277.2" y="251.9">DATE</text>
<text x="330.1" y="251.9">TITLE:</text>
<text x="230.6" y="256.1">DRAWN</text>
<text x="242.5" y="256.1">Aashiketa</text>
<text x="274.5" y="255.9">18/06/2026</text>
<text x="230.9" y="260.3">CHK'D</text>
<text x="230.4" y="264.4">APPV'D</text>
<text x="231.1" y="268.8">MFG</text>
<text x="231.5" y="273">Q.A</text>
<text x="285.6" y="272.5">MATERIAL:</text>
<text x="330" y="272.5">DWG NO.</text>
<text x="285.6" y="285.5">WEIGHT:</text>
<text x="330.1" y="285.6">SCALE:1:2</text>
<text x="374.5" y="285.6">SHEET 1 OF 1</text>
</g>
</svg>
